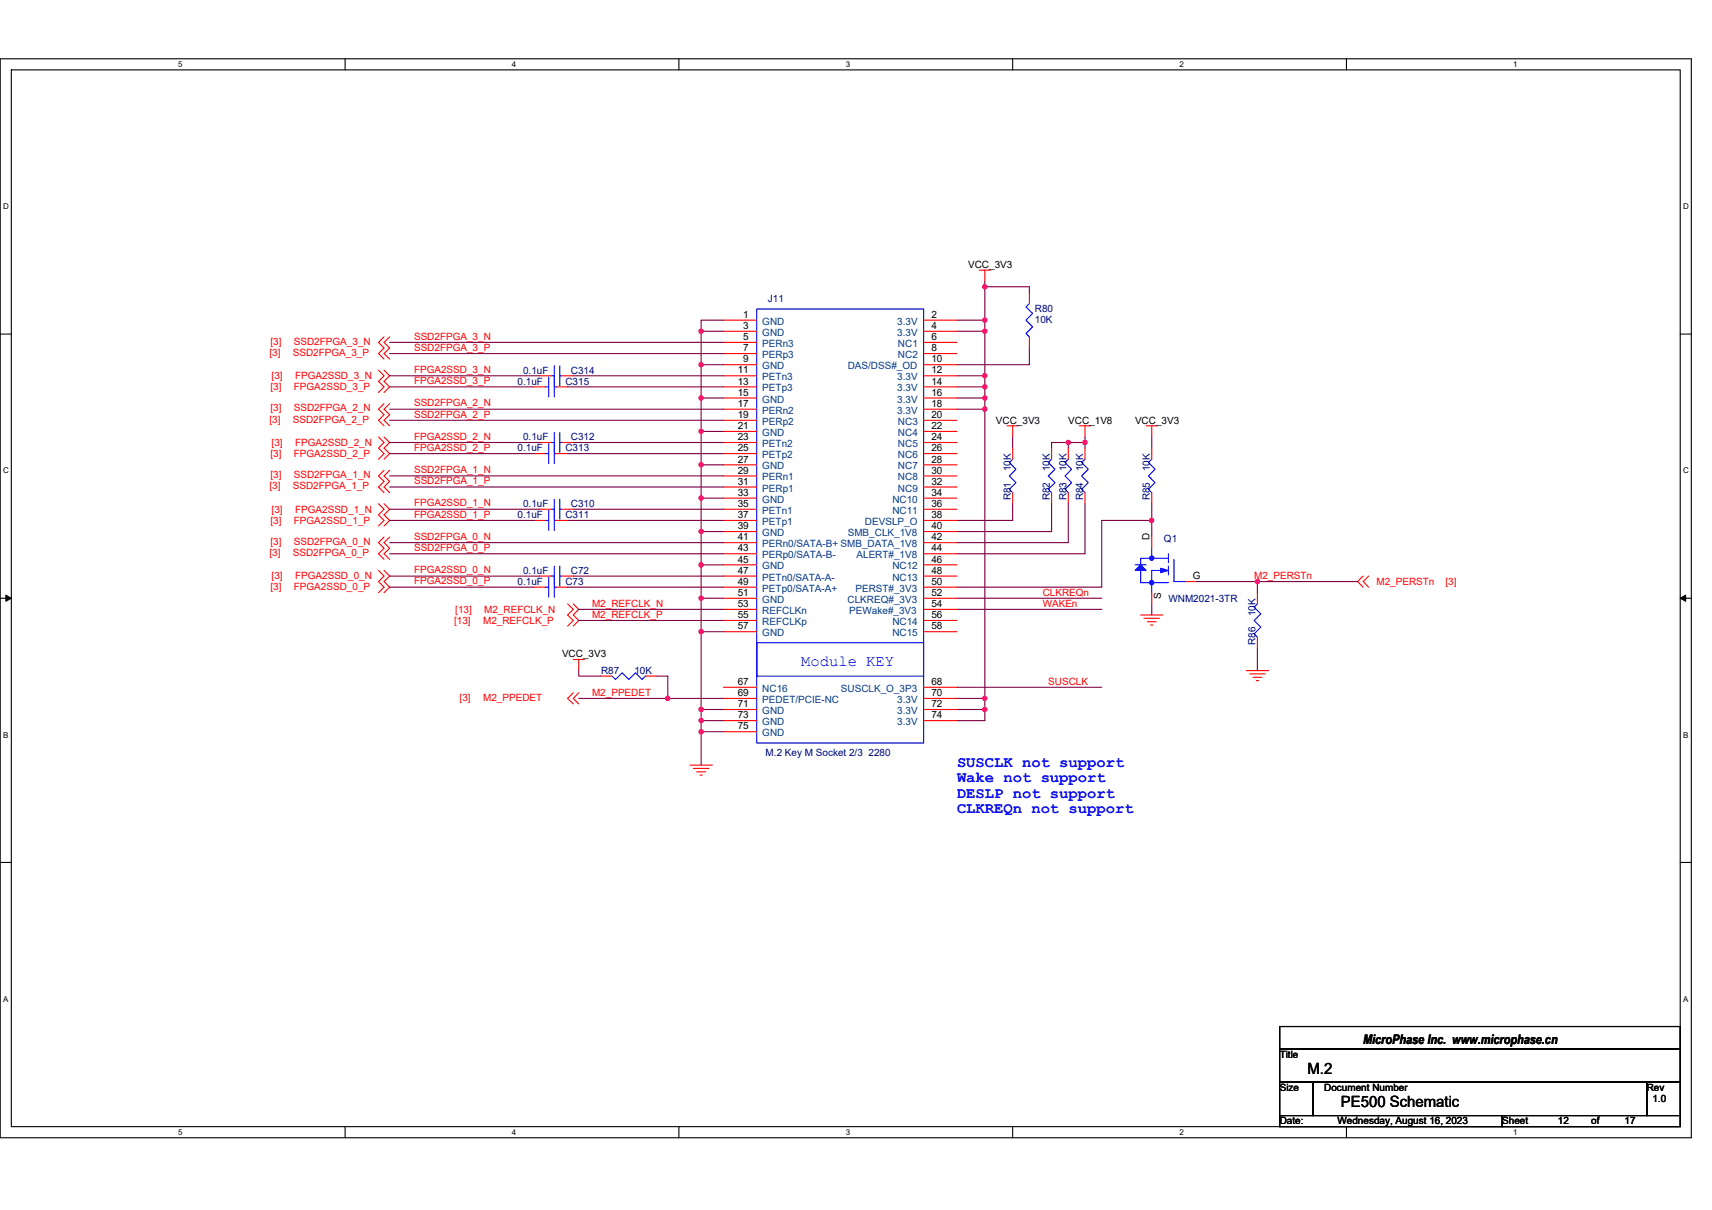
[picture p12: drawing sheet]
<svg xmlns="http://www.w3.org/2000/svg" width="297mm" height="210mm" viewBox="0 0 297 210" stroke-linecap="round" stroke-linejoin="round" font-family="sans-serif">
<path d="M0 10.2h293.5v187.2h-293.5zM2 12.1h289.5v183.4h-289.5z" fill="none" stroke="#000" stroke-width=".19"/>
<g fill="#fff">
<path d="M30.9 10.4h.8v1.6h-.8z"/>
<path d="M30.9 195.7h.8v1.6h-.8z"/>
</g>
<path d="M59.9 10.2v1.9M59.9 195.5v1.9" fill="none" stroke="#000" stroke-width=".19"/>
<g fill="#fff">
<path d="M88.8 10.4h.8v1.6h-.8z"/>
<path d="M88.8 195.7h.8v1.6h-.8z"/>
</g>
<path d="M117.8 10.2v1.9M117.8 195.5v1.9" fill="none" stroke="#000" stroke-width=".19"/>
<g fill="#fff">
<path d="M146.7 10.4h.8v1.6h-.8z"/>
<path d="M146.7 195.7h.8v1.6h-.8z"/>
</g>
<path d="M175.7 10.2v1.9M175.7 195.5v1.9" fill="none" stroke="#000" stroke-width=".19"/>
<g fill="#fff">
<path d="M204.7 10.4h.7v1.6h-.7z"/>
<path d="M204.7 195.7h.7v1.6h-.7z"/>
</g>
<path d="M233.6 10.2v1.9M233.6 195.5v1.9" fill="none" stroke="#000" stroke-width=".19"/>
<g fill="#fff">
<path d="M262.6 10.4h.7v1.6h-.7z"/>
<path d="M262.6 195.7h.7v1.6h-.7z"/>
<path d="M.5 35.1h1v1.5h-1z"/>
<path d="M292 35.1h1v1.5h-1z"/>
<path d="M.5 80.9h1v1.5h-1z"/>
<path d="M292 80.9h1v1.5h-1z"/>
</g>
<path d="M0 58h2M291.5 58h2" fill="none" stroke="#000" stroke-width=".19"/>
<g fill="#fff">
<path d="M.5 126.7h.9v1.6h-.9z"/>
<path d="M292 126.7h.9v1.6h-.9z"/>
</g>
<path d="M0 103.8h2M291.5 103.8h2" fill="none" stroke="#000" stroke-width=".19"/>
<path d="M1 103.3l1 .5-1 .6zM291.5 103.8l1-.5v1.1z" fill="#000" stroke="#000" stroke-width=".17"/>
<g fill="#fff">
<path d="M.5 172.6h.9v1.5h-.9z"/>
<path d="M292 172.6h.9v1.5h-.9z"/>
</g>
<path d="M0 149.7h2M291.5 149.7h2M222 178.1h69.5v3.9h-69.5zM222 182h69.5v5.8h-69.5zM222 187.8h5.8v5.8h-5.8zM222 193.6h38.6v1.9h-38.6zM227.8 187.8h57.9v5.8h-57.9zM260.6 193.6h30.9v1.9h-30.9zM285.7 187.8h5.8v5.8h-5.8z" fill="none" stroke="#000" stroke-width=".19"/>
<g fill="none" stroke="#f00" stroke-width=".19">
<path d="M66.6 58.5l-.9 .9 .9 1-.9 1 .9 .9M67.6 58.5l-1 .9 1 1-1 1 1 .9M125.5 55.6h5.8M125.5 57.5h5.8M125.5 59.4h5.8M160.2 55.6h5.8M160.2 57.5h5.8M160.2 59.4h5.8M169.9 46.9h1.9M170.9 46.9v1.9M178.6 58.5v1.9M178.6 50.7v2"/>
<path d="M65.7 75.8l.9 1-.9 1 .9 .9-.9 1M65.7 64.2l.9 1-.9 1 .9 .9-.9 1M66.6 75.8l1 1-1 1 1 .9-1 1M66.6 64.2l1 1-1 1 1 .9-1 1M66.6 70l-.9 1 .9 1-.9 .9 .9 1M67.6 70l-1 1 1 1-1 .9 1 1M92.7 78.7h1.9M92.7 67.1h1.9M93.7 65.2h1.9M93.7 76.8h1.9M96.6 78.7h1.9M96.6 67.1h1.9"/>
<path d="M97.5 65.2h2M97.5 76.8h2M125.5 61.4h5.8M125.5 63.3h5.8M125.5 65.2h5.8M125.5 67.1h5.8M125.5 69.1h5.8M125.5 71h5.8M125.5 72.9h5.8M125.5 74.9h5.8M125.5 76.8h5.8M125.5 78.7h5.8"/>
<path d="M160.2 61.4h5.8M160.2 63.3h5.8M160.2 65.2h5.8M160.2 67.1h5.8M160.2 69.1h5.8M160.2 71h5.8M160.2 72.9h5.8M160.2 74.9h5.8M160.2 76.8h5.8M160.2 78.7h5.8M174.7 73.9h2M175.7 73.9v1.9"/>
<path d="M175.7 77.8v1.9M182.5 77.8v1.9M185.4 77.8v1.9M187.3 73.9h1.9M188.3 73.9v1.9M188.3 77.8v1.9M198.9 73.9h1.9M199.8 73.9v1.9M199.8 77.8v1.9M65.7 99l.9 1-.9 .9 .9 1-.9 .9M65.7 87.4l.9 1-.9 .9 .9 1-.9 1M66.6 99l1 1-1 .9 1 1-1 .9"/>
<path d="M66.6 87.4l1 1-1 .9 1 1-1 1M66.6 93.2l-.9 1 .9 .9-.9 1 .9 1M66.6 81.6l-.9 1 .9 .9-.9 1 .9 1M67.6 93.2l-1 1 1 .9-1 1 1 1M67.6 81.6l-1 1 1 .9-1 1 1 1M92.7 90.3h1.9M93.7 88.4h1.9M93.7 100h1.9M96.6 90.3h1.9M97.5 88.4h2M97.5 100h2M125.5 80.7h5.8"/>
<path d="M125.5 82.6h5.8M125.5 84.5h5.8M125.5 86.4h5.8M125.5 88.4h5.8M125.5 90.3h5.8M125.5 92.2h5.8M125.5 94.2h5.8M125.5 96.1h5.8M125.5 98h5.8M125.5 100h5.8M160.2 80.7h5.8M160.2 82.6h5.8"/>
<path d="M160.2 84.5h5.8M160.2 86.4h5.8M160.2 88.4h5.8M160.2 90.3h5.8M160.2 92.2h5.8M160.2 94.2h5.8M160.2 96.1h5.8M160.2 98h5.8M160.2 100h5.8M175.7 85.5v1.9M182.5 85.5v1.9M185.4 85.5v1.9"/>
<path d="M188.3 85.5v1.9M199.8 93.2v1.9M199.8 85.5v1.9M236.5 100l-1 .9 1 1M237.5 100l-1 .9 1 1M92.7 101.9h1.9M96.6 101.9h1.9M98.5 104.8l1 .9-1 1 1 1-1 .9M99.5 114.4h1.9M99.5 104.8l.9 .9-.9 1 .9 1-.9 .9M100.4 114.4v2M104.3 117.3h1.9"/>
<path d="M112 117.3h1.9M125.5 101.9h5.8M125.5 103.8h5.8M125.5 105.7h5.8M125.5 107.7h5.8M125.5 109.6h5.8M125.5 119.3h5.8M160.2 101.9h5.8M160.2 103.8h5.8M160.2 105.7h5.8M160.2 107.7h5.8M160.2 109.6h5.8"/>
<path d="M160.2 119.3h5.8M197.9 106.7h3.9M198.5 107.3h2.7M199.1 107.9h1.5M199.6 108.5h.4M199.8 102.8v2M205.6 100.9h2M216.2 116.4h3.9M216.8 116.9h2.7M217.4 117.5h1.5M218 118.1h.4M218.2 110.6v1.9"/>
<path d="M218.2 102.8v2M99.5 120.2l-1 1 1 1M100.4 120.2l-.9 1 .9 1M119.7 132.8h3.9M120.3 133.3h2.7M120.9 133.9h1.5M121.5 134.5h.4M125.5 121.2h5.8M125.5 123.1h5.8M125.5 125.1h5.8M125.5 127h5.8M160.2 121.2h5.8"/>
<path d="M160.2 123.1h5.8M160.2 125.1h5.8"/>
</g>
<g fill="none" stroke="#00f" stroke-width=".19">
<path d="M131.3 53.6h28.9v75.3h-28.9zM178.6 52.7l-.6 .6 1.2 1.1-1.2 1.2 1.2 1.1-1.2 1.2 .6 .6M94.6 78.7h.6M94.6 67.1h.6M95.2 77v3.5M95.2 65.4v3.5M95.6 65.2h.6M95.6 76.8h.6M96.2 78.7h.4M96.2 67.1h.4M96.2 77v3.5M96.2 63.5v3.5"/>
<path d="M96.2 65.4v3.5M96.2 75.1v3.4M97.1 65.2h.4M97.1 76.8h.4M97.1 63.5v3.5M97.1 75.1v3.4M175.7 79.7l-.6 .6 1.2 1.1-1.2 1.2 1.2 1.2-1.2 1.1 .6 .6M182.5 79.7l-.6 .6 1.1 1.1-1.1 1.2 1.1 1.2-1.1 1.1 .6 .6M185.4 79.7l-.6 .6 1.1 1.1-1.1 1.2 1.1 1.2-1.1 1.1 .6 .6M188.3 79.7l-.6 .6 1.1 1.1-1.1 1.2 1.1 1.2-1.1 1.1 .6 .6M199.8 79.7l-.5 .6 1.1 1.1-1.1 1.2 1.1 1.2-1.1 1.1 .5 .6M94.6 90.3h.6"/>
<path d="M95.2 88.6v3.5M95.6 88.4h.6M95.6 100h.6M96.2 90.3h.4M96.2 86.6v3.5M96.2 98.2v3.5M96.2 88.6v3.5M97.1 88.4h.4M97.1 100h.4M97.1 86.6v3.5M97.1 98.2v3.5M196.9 98h2"/>
<path d="M197.9 99v2.1h4.8M199.8 95.1v1.8M201.8 99h-2v3.8M202.7 98.2v1.6M202.7 96.1v1.5M202.7 96.9h-4.8v1.1M203.7 97.1v3.8h1.9M94.6 101.9h.6M95.2 100.2v3.4M96.2 101.9h.4M96.2 100.2v3.4M106.2 117.3l.6 .6 1.1-1.1 1.2 1.1 1.2-1.1 1.1 1.1 .6-.6"/>
<path d="M131.3 111.5h28.9v5.8h-28.9zM218.2 104.8l-.6 .6 1.2 1.1-1.2 1.2 1.2 1.1-1.2 1.2 .6 .6"/>
</g>
<g fill="#00f" stroke="#00f" stroke-width=".19">
<path d="M201.4 98.6l1.3 .4-1.3 .4z" fill-rule="evenodd"/>
<path d="M196.9 99l1-1 1 1z" fill-rule="evenodd"/>
<circle cx="199.8" cy="101.1" r=".38"/>
<circle cx="199.8" cy="96.9" r=".38"/>
</g>
<g fill="none" stroke="#800040" stroke-width=".19">
<path d="M67.6 59.4h57.9M121.6 57.5v5.8M121.6 57.5h3.9M125.5 55.6h-3.9v1.9M166 55.6h4.9M166 57.5h4.9M170.9 49.8h7.7v.9M170.9 48.8v1M170.9 55.6v1.9M170.9 57.5v7.7M170.9 49.8v5.8M67.6 72.9h57.9"/>
<path d="M67.6 71h57.9M67.6 61.4h57.9M67.6 78.7h25.1M67.6 67.1h25.1M67.6 76.8h26.1M67.6 65.2h26.1M98.5 78.7h27M98.5 67.1h27M99.5 76.8h26M99.5 65.2h26M121.6 63.3v5.8M121.6 69.1v5.8"/>
<path d="M121.6 63.3h3.9M121.6 69.1h3.9M121.6 74.9h3.9M121.6 74.9v5.8h3.9M166 67.1h4.9M166 65.2h4.9M166 71h4.9M166 69.1h4.9M170.9 65.2v1.9M170.9 67.1v2M170.9 69.1v1.9M170.9 71v50.2"/>
<path d="M175.7 75.8v2M178.6 60.4v2.9h-12.6M185.4 76.8h2.9v1M185.4 76.8v1M185.4 76.8h-2.9v1M188.3 75.8v1M199.8 75.8v2M67.6 96.1h57.9M67.6 94.2h57.9M67.6 82.6h57.9M67.6 90.3h25.1M67.6 100h26.1"/>
<path d="M67.6 88.4h26.1M67.6 84.5h57.9M98.5 90.3h27M99.5 100h26M99.5 88.4h26M121.6 80.7v5.7M121.6 92.2v5.8M121.6 86.4h3.9M121.6 86.4v5.8h3.9M121.6 98h3.9M121.6 98v5.8h3.9M175.7 87.4v2.9h-9.7"/>
<path d="M182.5 87.4v4.8h-16.5M185.4 87.4v6.8h-19.4M188.3 87.4v8.7h-22.3M199.8 90.3h-8.6v11.6h-25.2M199.8 87.4v2.9M199.8 90.3v2.9M67.6 101.9h25.1M98.5 101.9h27M100.4 116.4v.9h3.9M100.4 107.7h25.1M100.4 105.7h25.1M113.9 117.3h2v3.9h9.6"/>
<path d="M121.6 103.8v5.8M121.6 109.6v13.5M121.6 109.6h3.9M166 119.3h25.2M166 103.8h25.2M166 105.7h25.2M199.8 104.8v1.9M207.6 100.9h10.6M218.2 112.5v3.9M218.2 100.9v1.9M218.2 100.9h17.3M100.4 121.2h15.5"/>
<path d="M121.6 127v5.8M121.6 123.1v2M121.6 127h3.9M121.6 123.1h3.9M121.6 125.1h3.9M121.6 125.1v1.9M166 121.2h4.9M166 123.1h4.9M170.9 123.1v2h-4.9M170.9 121.2v1.9"/>
</g>
<g fill="#f0f" stroke="#f0f" stroke-width=".19">
<circle cx="199.8" cy="90.3" r=".38"/>
<circle cx="121.6" cy="127" r=".38"/>
<circle cx="121.6" cy="63.3" r=".38"/>
<circle cx="121.6" cy="57.5" r=".38"/>
<circle cx="121.6" cy="69.1" r=".38"/>
<circle cx="121.6" cy="74.9" r=".38"/>
<circle cx="121.6" cy="86.4" r=".38"/>
<circle cx="121.6" cy="80.6" r=".38"/>
<circle cx="121.6" cy="92.2" r=".38"/>
<circle cx="121.6" cy="98" r=".38"/>
<circle cx="121.6" cy="109.6" r=".38"/>
<circle cx="121.6" cy="103.8" r=".38"/>
<circle cx="121.6" cy="123.1" r=".38"/>
<circle cx="170.9" cy="55.5" r=".38"/>
<circle cx="170.9" cy="49.8" r=".38"/>
<circle cx="121.6" cy="125" r=".38"/>
<circle cx="170.9" cy="67.1" r=".38"/>
<circle cx="170.9" cy="123.1" r=".38"/>
<circle cx="170.9" cy="69.1" r=".38"/>
<circle cx="170.9" cy="121.2" r=".38"/>
<circle cx="170.9" cy="71" r=".38"/>
<circle cx="170.9" cy="65.2" r=".38"/>
<circle cx="170.9" cy="57.5" r=".38"/>
<circle cx="115.8" cy="121.2" r=".38"/>
<circle cx="185.3" cy="76.8" r=".38"/>
<circle cx="188.2" cy="76.8" r=".38"/>
<circle cx="218.2" cy="100.9" r=".38"/>
</g>
<g font-size="2.7" fill="#00f">
<text x="139" y="115.6">Module KEY</text>
<text x="166" y="133.1">SUSCLK not support</text>
<text x="166" y="135.8">Wake not support</text>
<text x="166" y="138.5">DESLP not support</text>
<text x="166" y="141.2">CLKREQn not support</text>
</g>
<g font-size="2.7">
<text x="226.9" y="186.3">M.2</text>
<text x="232.6" y="192.1">PE500 Schematic</text>
</g>
<text font-size="2.3" x="236.5" y="181.1">MicroPhase Inc. www.microphase.cn</text>
<g font-size="1.7">
<text x="168" y="46.5">VCC_3V3</text>
<text x="129" y="55.2">1</text>
<text x="129" y="57.1">3</text>
<text x="129" y="59">5</text>
<text x="161.6" y="59">6</text>
<text x="161.6" y="55.2">2</text>
<text x="161.6" y="57.1">4</text>
<text x="128" y="64.8">11</text>
<text x="129" y="61">7</text>
<text x="129" y="62.9">9</text>
<text x="161.6" y="62.9">10</text>
<text x="161.6" y="61">8</text>
<text x="161.6" y="64.8">12</text>
<text x="128" y="66.7">13</text>
<text x="128" y="68.7">15</text>
<text x="128" y="70.6">17</text>
<text x="161.6" y="66.7">14</text>
<text x="161.6" y="68.7">16</text>
<text x="161.6" y="70.6">18</text>
<text x="128" y="72.5">19</text>
<text x="128" y="74.5">21</text>
<text x="128" y="76.4">23</text>
<text x="161.6" y="72.5">20</text>
<text x="161.6" y="74.5">22</text>
<text x="161.6" y="76.4">24</text>
<text x="172.8" y="73.5">VCC_3V3</text>
<text x="185.4" y="73.5">VCC_1V8</text>
<text x="196.9" y="73.5">VCC_3V3</text>
<text x="128" y="78.3">25</text>
<text x="128" y="80.3">27</text>
<text x="128" y="82.2">29</text>
<text x="161.6" y="78.3">26</text>
<text x="161.6" y="80.3">28</text>
<text x="161.6" y="82.2">30</text>
<text x="128" y="84.1">31</text>
<text x="128" y="86">33</text>
<text x="128" y="88">35</text>
<text x="128" y="89.9">37</text>
<text x="161.6" y="86">34</text>
<text x="161.6" y="88">36</text>
<text x="161.6" y="89.9">38</text>
<text x="161.6" y="84.1">32</text>
<text x="128" y="91.8">39</text>
<text x="128" y="93.8">41</text>
<text x="128" y="95.7">43</text>
<text x="161.6" y="93.8">42</text>
<text x="161.6" y="91.8">40</text>
<text x="161.6" y="95.7">44</text>
<text x="199.4" y="93.8" transform="rotate(-90 199.4 93.8)">D</text>
<text x="128" y="97.6">45</text>
<text x="128" y="99.6">47</text>
<text x="128" y="101.5">49</text>
<text x="161.6" y="97.6">46</text>
<text x="161.6" y="99.6">48</text>
<text x="161.6" y="101.5">50</text>
<text x="207" y="100.5">G</text>
<text x="128" y="103.4">51</text>
<text x="128" y="105.3">53</text>
<text x="128" y="107.3">55</text>
<text x="161.6" y="107.3">56</text>
<text x="161.6" y="105.3">54</text>
<text x="161.6" y="103.4">52</text>
<text x="201.4" y="104" transform="rotate(-90 201.4 104)">S</text>
<text x="128" y="109.2">57</text>
<text x="161.6" y="109.2">58</text>
<text x="97.5" y="114">VCC_3V3</text>
<text x="128" y="118.9">67</text>
<text x="161.6" y="118.9">68</text>
<text x="128" y="120.8">69</text>
<text x="128" y="122.7">71</text>
<text x="128" y="124.7">73</text>
<text x="161.6" y="120.8">70</text>
<text x="161.6" y="122.7">72</text>
<text x="161.6" y="124.7">74</text>
<text x="128" y="126.6">75</text>
<text x="222" y="183.6">Title</text>
<text x="222" y="189.3">Size</text>
<text x="229.8" y="189.3">Document Number</text>
<text x="285.7" y="189.3">Rev</text>
<text x="286.7" y="191.3">1.0</text>
<text x="222" y="195.1">Date:</text>
<text x="232.1" y="195.1">Wednesday, August 16, 2023</text>
<text x="260.6" y="195.1">Sheet</text>
<text x="270.3" y="195.1">12</text>
<text x="276.1" y="195.1">of</text>
<text x="281.9" y="195.1">17</text>
</g>
<g font-size="1.7" fill="#000080">
<text x="133.2" y="52.5">J11</text>
<text x="179.6" y="54.2">R80</text>
<text x="179.6" y="56.1">10K</text>
<text x="90.8" y="64.8">0.1uF</text>
<text x="99.1" y="64.8">C314</text>
<text x="89.8" y="66.8">0.1uF</text>
<text x="98.1" y="66.8">C315</text>
<text x="90.8" y="76.4">0.1uF</text>
<text x="99.1" y="76.4">C312</text>
<text x="89.8" y="78.3">0.1uF</text>
<text x="98.1" y="78.3">C313</text>
<text x="175.4" y="81.8" transform="rotate(-90 175.4 81.8)">10K</text>
<text x="182.1" y="81.8" transform="rotate(-90 182.1 81.8)">10K</text>
<text x="185" y="81.8" transform="rotate(-90 185 81.8)">10K</text>
<text x="187.9" y="81.8" transform="rotate(-90 187.9 81.8)">10K</text>
<text x="199.5" y="81.8" transform="rotate(-90 199.5 81.8)">10K</text>
<text x="89.8" y="89.9">0.1uF</text>
<text x="90.8" y="88">0.1uF</text>
<text x="98.1" y="89.9">C311</text>
<text x="99.1" y="88">C310</text>
<text x="175.4" y="86.8" transform="rotate(-90 175.4 86.8)">R81</text>
<text x="182.1" y="86.8" transform="rotate(-90 182.1 86.8)">R82</text>
<text x="185" y="86.8" transform="rotate(-90 185 86.8)">R83</text>
<text x="187.9" y="86.8" transform="rotate(-90 187.9 86.8)">R84</text>
<text x="199.5" y="86.8" transform="rotate(-90 199.5 86.8)">R85</text>
<text x="201.9" y="94">Q1</text>
<text x="89.8" y="101.5">0.1uF</text>
<text x="90.8" y="99.6">0.1uF</text>
<text x="98.1" y="101.5">C73</text>
<text x="99.1" y="99.6">C72</text>
<text x="202.7" y="104.4">WNM2021-3TR</text>
<text x="217.8" y="106.9" transform="rotate(-90 217.8 106.9)">10K</text>
<text x="217.8" y="111.9" transform="rotate(-90 217.8 111.9)">R86</text>
<text x="104.3" y="116.9">R87</text>
<text x="110.1" y="116.9">10K</text>
<text x="132.8" y="131.2">M.2 Key M Socket 2/3 2280</text>
</g>
<g font-size="1.7" fill="#f00">
<text x="46.9" y="59.8">[3]</text>
<text x="51" y="59.8">SSD2FPGA_3_N</text>
<text x="71.8" y="58.9">SSD2FPGA_3_N</text>
<text x="46.8" y="61.7">[3]</text>
<text x="47.1" y="65.8">[3]</text>
<text x="50.8" y="61.7">SSD2FPGA_3_P</text>
<text x="51.2" y="65.8">FPGA2SSD_3_N</text>
<text x="71.8" y="60.9">SSD2FPGA_3_P</text>
<text x="71.8" y="64.7">FPGA2SSD_3_N</text>
<text x="46.9" y="71.4">[3]</text>
<text x="46.9" y="67.7">[3]</text>
<text x="51" y="71.4">SSD2FPGA_2_N</text>
<text x="51" y="67.7">FPGA2SSD_3_P</text>
<text x="71.8" y="70.5">SSD2FPGA_2_N</text>
<text x="71.8" y="66.7">FPGA2SSD_3_P</text>
<text x="46.8" y="73.3">[3]</text>
<text x="47.1" y="77.4">[3]</text>
<text x="50.8" y="73.3">SSD2FPGA_2_P</text>
<text x="51.2" y="77.4">FPGA2SSD_2_N</text>
<text x="71.8" y="72.5">SSD2FPGA_2_P</text>
<text x="71.8" y="76.3">FPGA2SSD_2_N</text>
<text x="46.9" y="83">[3]</text>
<text x="46.9" y="79.3">[3]</text>
<text x="51" y="83">SSD2FPGA_1_N</text>
<text x="51" y="79.3">FPGA2SSD_2_P</text>
<text x="71.8" y="82.1">SSD2FPGA_1_N</text>
<text x="71.8" y="78.2">FPGA2SSD_2_P</text>
<text x="46.8" y="84.9">[3]</text>
<text x="47.1" y="89">[3]</text>
<text x="50.8" y="84.9">SSD2FPGA_1_P</text>
<text x="51.2" y="89">FPGA2SSD_1_N</text>
<text x="71.8" y="84">SSD2FPGA_1_P</text>
<text x="71.8" y="89.8">FPGA2SSD_1_P</text>
<text x="71.8" y="87.9">FPGA2SSD_1_N</text>
<text x="46.9" y="94.6">[3]</text>
<text x="46.9" y="90.9">[3]</text>
<text x="51" y="94.6">SSD2FPGA_0_N</text>
<text x="51" y="90.9">FPGA2SSD_1_P</text>
<text x="71.8" y="95.6">SSD2FPGA_0_P</text>
<text x="71.8" y="93.7">SSD2FPGA_0_N</text>
<text x="46.8" y="96.5">[3]</text>
<text x="47.1" y="100.5">[3]</text>
<text x="50.8" y="96.5">SSD2FPGA_0_P</text>
<text x="51.2" y="100.5">FPGA2SSD_0_N</text>
<text x="71.8" y="101.4">FPGA2SSD_0_P</text>
<text x="71.8" y="99.5">FPGA2SSD_0_N</text>
<text x="217.6" y="100.4">M2_PERSTn</text>
<text x="238.8" y="101.5">M2_PERSTn</text>
<text x="250.8" y="101.5">[3]</text>
<text x="46.9" y="102.5">[3]</text>
<text x="51" y="102.5">FPGA2SSD_0_P</text>
<text x="79" y="106.3">[13]</text>
<text x="84" y="106.3">M2_REFCLK_N</text>
<text x="102.7" y="107.2">M2_REFCLK_P</text>
<text x="102.7" y="105.3">M2_REFCLK_N</text>
<text x="180.9" y="103.4">CLKREQn</text>
<text x="180.9" y="105.4">WAKEn</text>
<text x="78.8" y="108.3">[13]</text>
<text x="83.8" y="108.3">M2_REFCLK_P</text>
<text x="181.9" y="118.9">SUSCLK</text>
<text x="79.8" y="121.6">[3]</text>
<text x="83.8" y="121.6">M2_PPEDET</text>
<text x="102.7" y="120.7">M2_PPEDET</text>
</g>
<g font-size="1.7" fill="#004080">
<text x="132.3" y="56.3">GND</text>
<text x="132.3" y="58.3">GND</text>
<text x="155.7" y="56.3">3.3V</text>
<text x="155.7" y="58.3">3.3V</text>
<text x="132.3" y="60.2">PERn3</text>
<text x="132.3" y="62.1">PERp3</text>
<text x="132.3" y="64.1">GND</text>
<text x="132.3" y="66">PETn3</text>
<text x="147.1" y="64.1">DAS/DSS#_OD</text>
<text x="155.7" y="66">3.3V</text>
<text x="155.8" y="60.2">NC1</text>
<text x="155.8" y="62.1">NC2</text>
<text x="132.3" y="67.9">PETp3</text>
<text x="132.3" y="69.8">GND</text>
<text x="132.3" y="71.8">PERn2</text>
<text x="155.7" y="67.9">3.3V</text>
<text x="155.7" y="69.8">3.3V</text>
<text x="155.7" y="71.8">3.3V</text>
<text x="132.3" y="73.7">PERp2</text>
<text x="132.3" y="75.6">GND</text>
<text x="132.3" y="77.6">PETn2</text>
<text x="155.8" y="73.7">NC3</text>
<text x="155.8" y="75.6">NC4</text>
<text x="155.8" y="77.6">NC5</text>
<text x="132.3" y="79.5">PETp2</text>
<text x="132.3" y="81.4">GND</text>
<text x="132.3" y="83.4">PERn1</text>
<text x="155.8" y="79.5">NC6</text>
<text x="155.8" y="81.4">NC7</text>
<text x="155.8" y="83.4">NC8</text>
<text x="132.3" y="85.3">PERp1</text>
<text x="132.3" y="87.2">GND</text>
<text x="132.3" y="89.2">PETn1</text>
<text x="154.8" y="87.2">NC10</text>
<text x="154.8" y="89.2">NC11</text>
<text x="155.8" y="85.3">NC9</text>
<text x="132.3" y="91.1">PETp1</text>
<text x="132.3" y="93">GND</text>
<text x="132.3" y="95">PERn0/SATA-B+ SMB_DATA_1V8</text>
<text x="147.1" y="93">SMB_CLK_1V8</text>
<text x="150.1" y="91.1">DEVSLP_O</text>
<text x="132.3" y="96.9">PERp0/SATA-B-</text>
<text x="132.3" y="98.8">GND</text>
<text x="132.3" y="100.8">PETn0/SATA-A-</text>
<text x="148.6" y="96.9">ALERT#_1V8</text>
<text x="154.8" y="98.8">NC12</text>
<text x="154.8" y="100.8">NC13</text>
<text x="132.3" y="102.7">PETp0/SATA-A+</text>
<text x="132.3" y="104.6">GND</text>
<text x="132.3" y="106.5">REFCLKn</text>
<text x="147.1" y="104.6">CLKREQ#_3V3</text>
<text x="147.4" y="106.5">PEWake#_3V3</text>
<text x="148.4" y="102.7">PERST#_3V3</text>
<text x="132.3" y="108.5">REFCLKp</text>
<text x="132.3" y="110.4">GND</text>
<text x="154.8" y="108.5">NC14</text>
<text x="154.8" y="110.4">NC15</text>
<text x="132.3" y="120.1">NC16</text>
<text x="132.3" y="122">PEDET/PCIE-NC</text>
<text x="132.3" y="123.9">GND</text>
<text x="132.3" y="125.8">GND</text>
<text x="145.9" y="120.1">SUSCLK_O_3P3</text>
<text x="155.7" y="122">3.3V</text>
<text x="155.7" y="123.9">3.3V</text>
<text x="155.7" y="125.8">3.3V</text>
<text x="132.3" y="127.8">GND</text>
</g>
<g font-size="1.4">
<text x="30.9" y="11.7">5</text>
<text x="88.8" y="11.7">4</text>
<text x="146.7" y="11.7">3</text>
<text x="204.7" y="11.7">2</text>
<text x="262.6" y="11.7">1</text>
<text x=".5" y="36.3">D</text>
<text x="292" y="36.3">D</text>
<text x=".5" y="82.1">C</text>
<text x="292" y="82.1">C</text>
<text x=".5" y="128">B</text>
<text x="292" y="128">B</text>
<text x=".5" y="173.8">A</text>
<text x="292" y="173.8">A</text>
<text x="30.9" y="197">5</text>
<text x="88.8" y="197">4</text>
<text x="146.7" y="197">3</text>
<text x="204.7" y="197">2</text>
<text x="262.6" y="197">1</text>
</g>
</svg>
